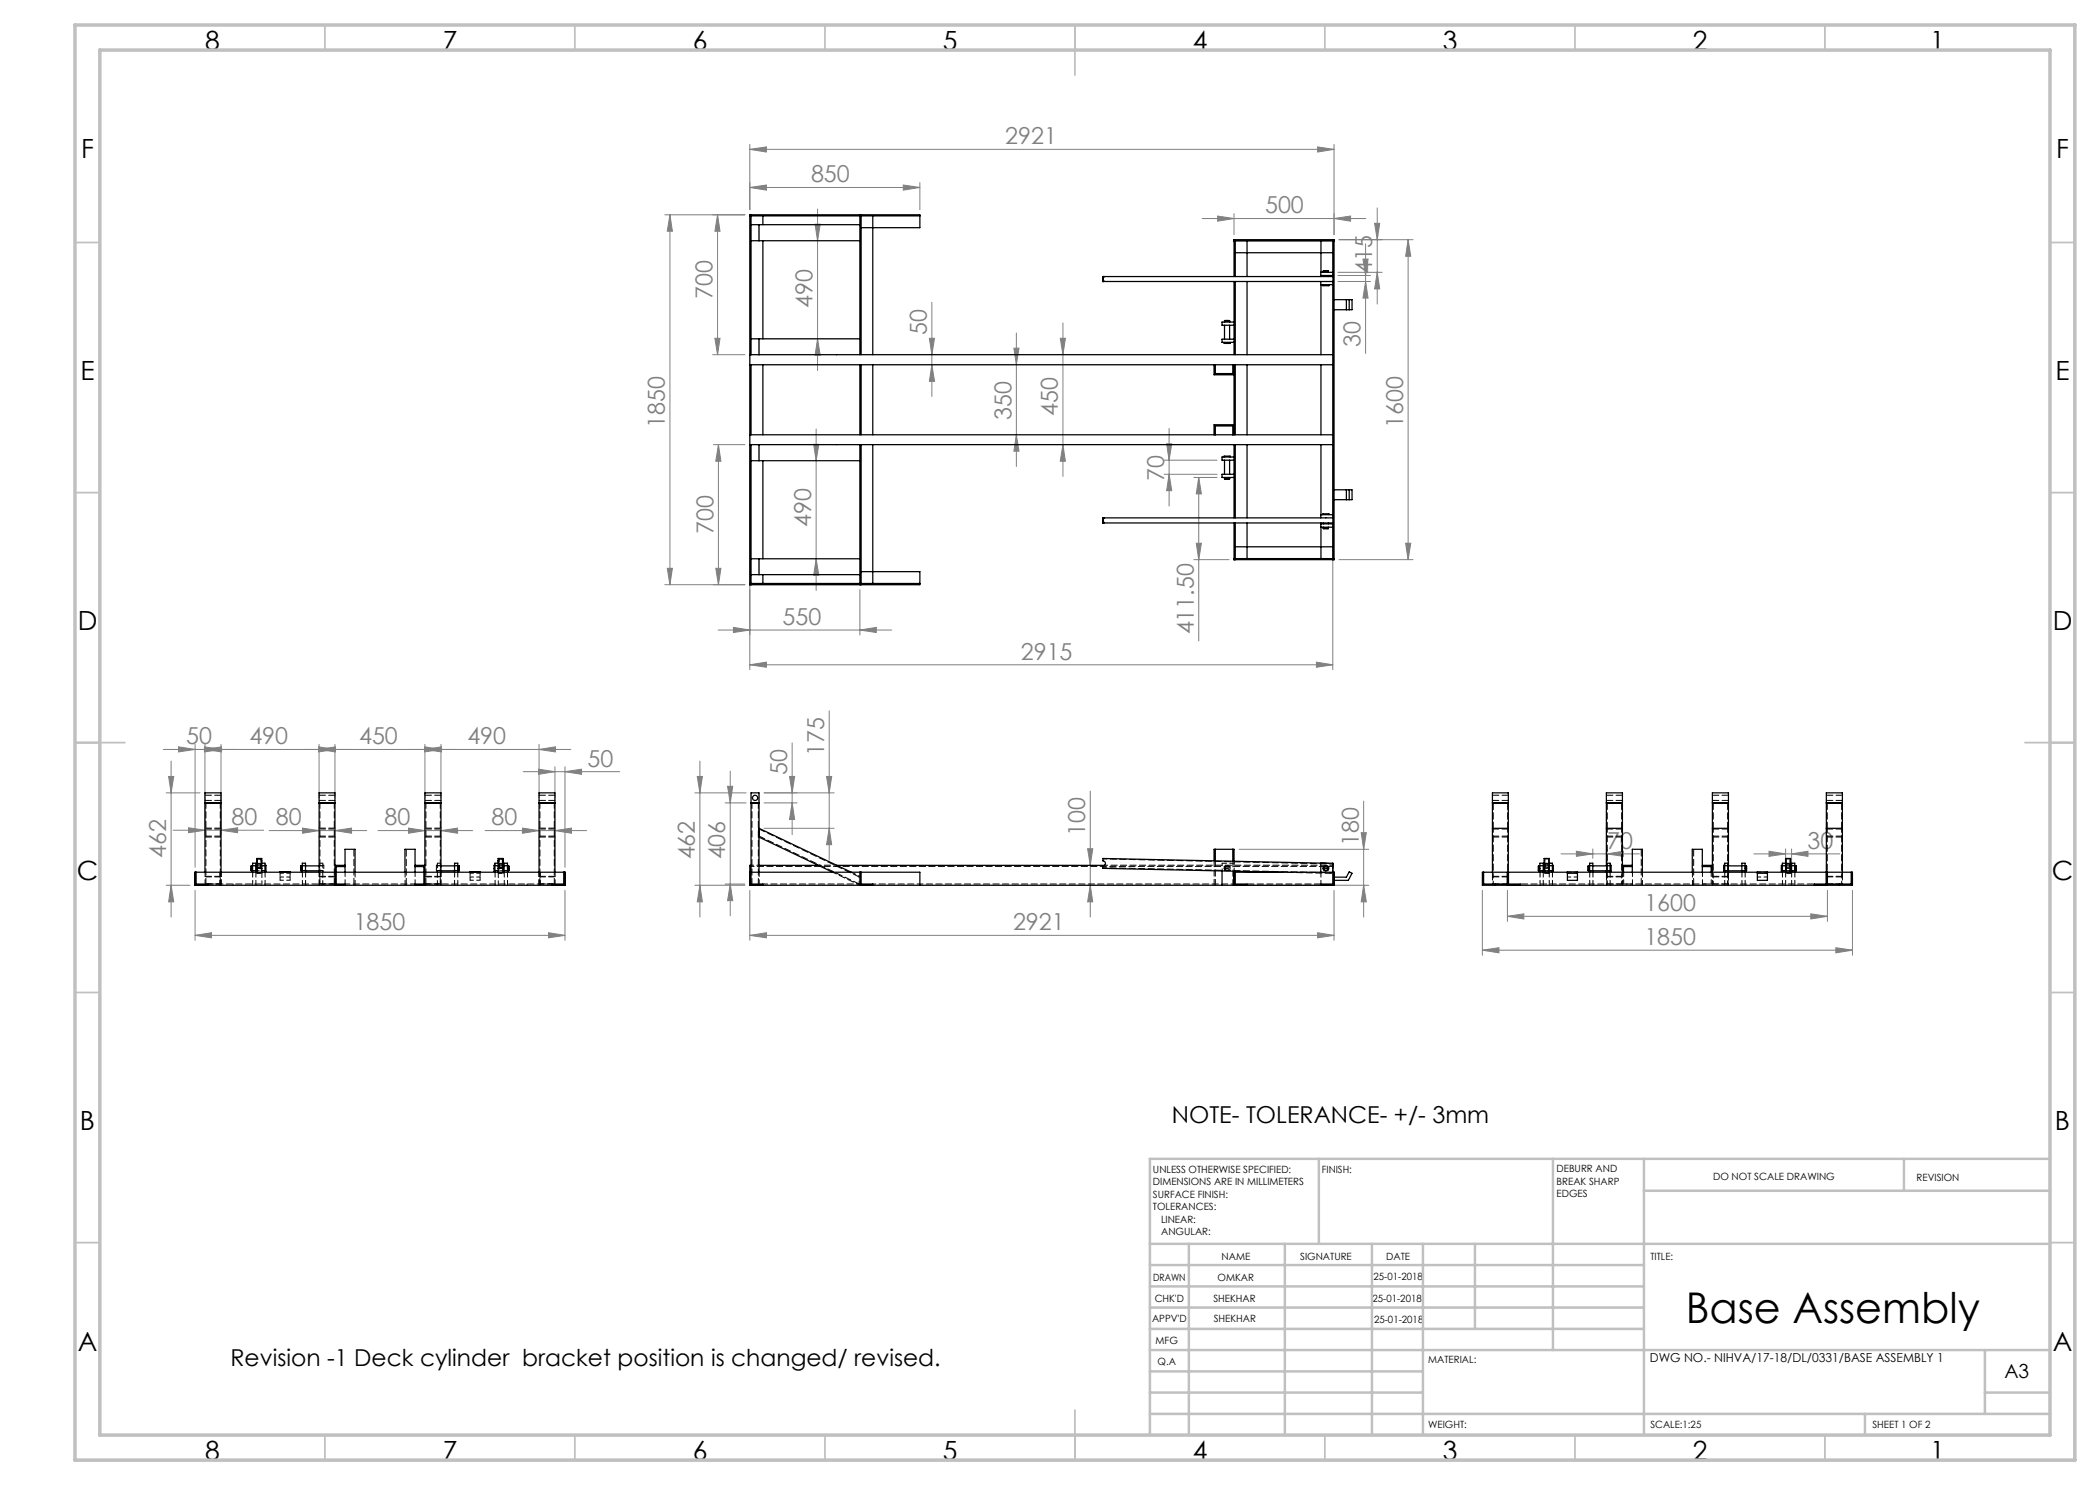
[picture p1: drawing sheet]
<svg xmlns="http://www.w3.org/2000/svg" width="420mm" height="297mm" viewBox="0 0 420 297" stroke-linecap="round" stroke-linejoin="round" font-family="sans-serif">
<g fill="none" stroke="#808080" stroke-width=".2">
<path d="M150 29.9l3.3-.5v1zM150 28.9v13M150 29.9h116.8M150 37.5l3.3-.5v1zM150 37.5h34M180.7 37l3.3 .5-3.3 .5zM184 36.5v5.4M263.5 29.4l3.3 .5-3.3 .5zM266.8 28.9v18.1M133 43h16M134 43l.5 3.2h-1zM134 43v73.9"/>
<path d="M143.5 43l.5 3.2h-1zM143.5 43v27.9M163 44.8h1l-.5 3.4zM163.5 41.8v32.3M240.5 43.7h32.7M243.5 43.2l3.3 .5-3.3 .5zM246.8 42.7v4.3M266.8 43.7l3.3-.5v1zM267.6 54.5h8.8M267.6 55.1h6.5M267.6 56.3h6.5M267.8 47.9h14.8"/>
<path d="M272.6 51.8h1l-.5 3.3zM273.1 56.3l.5 3.3h-1zM273.1 48.8v21.9M274.9 44.7h1l-.5 3.2zM275.4 41.6v19.2M275.4 54.5l.5 3.3h-1zM281.6 47.9v64M281.6 47.9l.6 3.4h-1.1zM142.5 70.9h6.5M143 67.7h1l-.5 3.2zM163.5 67.8l.5 3.2h-1zM185.9 67.7h1l-.5 3.2z"/>
<path d="M186.4 73l.5 3.3h-1zM186.4 60.5v18.8M202.8 69.6h1l-.5 3.4zM203.3 66.6v26.7M212.1 67.7h1l-.5 3.2zM212.6 64.6v30.7M142.7 88.9h6.3M143.7 88.9l.5 3.3h-1zM143.7 88.9v28M150 90v43.9M162.7 88.9h1.1l-.6 3.2zM163.2 85.8v32.3"/>
<path d="M203.3 87l.5 3.2h-1zM212.6 88.9l.5 3.3h-1zM232.8 92h10.6M232.8 94.9h10.6M233.3 88.8h1.1l-.6 3.2zM233.8 94.9l.6 3.2h-1.1zM233.8 85.7v15.5M238.8 95.5h4.6M239.7 95.5l.6 3.3h-1zM239.7 95.5v32.7M266.6 90v43.9M133 116.9h16"/>
<path d="M133.5 113.7h1l-.5 3.2zM143.2 113.7h1l-.5 3.2zM163.2 111.8l.6 3.2h-1.1zM172 117.9v9.1M238.8 111.9h7M239.3 108.7h1l-.6 3.2zM267.8 111.9h14.8M281.1 108.7h1.1l-.6 3.2zM143.6 126h34.7M146.7 125.5l3.3 .5-3.3 .5zM150 133l3.3-.6v1.1zM150 133h116.6"/>
<path d="M172 126l3.3-.5v1zM263.3 132.4l3.3 .6-3.3 .5zM32.7 149.9h81.5M33.2 158.6h6.8M33.7 155.3h1l-.5 3.3zM34.2 152.2v31.2M35.7 149.4l3.3 .5-3.3 .5zM39 148.9v24.6M40.9 149.4l3.3 .5-3.3 .5zM41 149.9l3.3-.5v1zM41 148.9v18.1M44.2 148.9v18.1"/>
<path d="M63.7 149.4l3.3 .5-3.3 .5zM63.8 149.9l3.3-.5v1zM63.8 148.9v10.7M67 148.9v10.7M84.9 149.4l3.3 .5-3.3 .5zM85 149.9l3.3-.5v1zM85 148.9v10.7M88.2 148.9v10.7M104.6 154.3h19.3M107.7 153.8l3.3 .5-3.3 .6zM107.8 149.9l3.3-.5v1zM107.8 148.9v10.7"/>
<path d="M111 153.3v6.3M113 154.3l3.3-.5v1.1zM113 153.3v20.2M139 158.6h10.2M139.5 155.3h1l-.5 3.3zM140 152.2v31.2M145.5 157.3h1l-.5 3.3zM146 154.2v29M152.8 158.6h14M157.9 155.3h1l-.5 3.3zM158.4 148.6v18.3M165.3 155.3h1l-.5 3.3z"/>
<path d="M165.8 142.2v29.8M218.1 158.2v25.2M33.2 177.1h4.8M34.2 177.1l.5 3.3h-1zM34.6 166h18.1M37.7 165.6l3.3 .4-3.3 .5zM39 178.1v10M44.2 166l3.3-.4v.9zM53.8 166.1h19.5M60.5 165.6l3.3 .5-3.3 .5zM67 166.1l3.3-.5v1zM75.6 166.1h18.9"/>
<path d="M81.7 165.6l3.3 .5-3.3 .5zM88.2 166.1l3.3-.5v1zM97 166.1h20.3M104.5 165.6l3.3 .5-3.3 .5zM111 166.1l3.3-.5v1zM113 178.1v10M139 177.1h10M140 177.1l.5 3.3h-1zM145 160.6h4.2M145 176.8h4M146 176.8l.5 3.3h-1zM150 178.1v10"/>
<path d="M152.8 165.7h14M152.8 160.6h6.6M158.4 160.6l.5 3.3h-1zM165.8 165.7l.5 3.2h-1zM217.5 169.8h1l-.4 3.3zM218.1 177.1l.4 3.3h-1zM247.8 177.1h26M247.8 169.9h26M266.8 178.1v10M272.2 166.5h1.1l-.6 3.4zM272.7 177.1l.6 3.3h-1.1zM272.7 160.2v23.2"/>
<path d="M296.5 178.1v13M301.5 178.1v6.2M312.2 170.8h15.7M315.3 170.2l3.3 .6-3.3 .5zM318.6 169.8v1.9M321.4 170.8l3.3-.6v1.1zM321.4 169.8v3.3M350.8 170.8h17.1M353.8 170.2l3.3 .6-3.3 .5zM357.1 169.8v3.3M358.3 170.8l3.3-.6v1.1zM358.3 169.8v3.3"/>
<path d="M365.5 178.1v6.2M370.5 178.1v13M39 187.1l3.3-.6v1.1zM39 187.1h74M109.7 186.5l3.3 .6-3.3 .5zM150 187.1l3.3-.6v1.1zM150 187.1h116.8M263.5 186.5l3.3 .6-3.3 .5zM296.5 190l3.3-.5v1.1zM296.5 190h74M301.5 183.3l3.3-.5v1zM301.5 183.3h64"/>
<path d="M362.2 182.8l3.3 .5-3.3 .5zM367.2 189.5l3.3 .5-3.3 .6z"/>
</g>
<g fill="none" stroke="#c0c0c0" stroke-width=".35">
<path d="M65 5v5M115 5v5M165 5v5M215 5v10M265 5v5M315 5v5M365 5v5M15 48.5h5M410 48.5h5M15 98.5h5M410 98.5h5M15 148.5h10"/>
<path d="M405 148.5h10M15 198.5h5M410 198.5h5M15 248.5h5M410 248.5h5M65 287v5M115 287v5M165 287v5M215 282v10M265 287v5M315 287v5M365 287v5"/>
</g>
<g fill="none" stroke="#c0c0c0" stroke-width=".5">
<path d="M263.8 231.8v17M310.6 231.8v38.2M328.8 231.8v55.2M328.8 238.2h81.2M380.8 231.8v6.4M410 231.8h-180v55.2M230 248.8h180M230 257.3h98.8M230 253h98.8M237.8 248.8v38.2M257 248.8v38.2M274.4 248.8v38.2"/>
<path d="M284.6 248.8v38.2M295 248.8v17M230 265.8h98.8M230 261.5h98.8M230 278.5h54.6M230 274.3h54.6M230 270h180M397 278.5h13M397 270v12.8M230 282.8h180M373 282.8v4.2"/>
</g>
<path d="M15 5h400v287h-400zM20 10h390v277h-390z" fill="none" stroke="#c0c0c0" stroke-width=".7"/>
<g fill="#808080">
<path d="M67 166.1l3.3-.5v1zM60.5 165.6l3.3 .5-3.3 .5zM111 166.1l3.3-.5v1zM104.5 165.6l3.3 .5-3.3 .5zM113 154.3l3.3-.5v1.1zM107.7 153.8l3.3 .5-3.3 .6z"/>
<path d="M301.5 183.3l3.3-.5v1zM362.2 182.8l3.3 .5-3.3 .5zM296.5 190l3.3-.5v1.1zM367.2 189.5l3.3 .5-3.3 .6z"/>
<path d="M37.7 165.6l3.3 .4-3.3 .5zM44.2 166l3.3-.4v.9z"/>
<path d="M263.3 132.4l3.3 .6-3.3 .5zM150 133l3.3-.6v1.1zM109.7 186.5l3.3 .6-3.3 .5zM39 187.1l3.3-.6v1.1z"/>
<path d="M150 37.5l3.3-.5v1zM180.7 37l3.3 .5-3.3 .5z"/>
<path d="M243.5 43.2l3.3 .5-3.3 .5zM266.8 43.7l3.3-.5v1z"/>
<path d="M353.8 170.2l3.3 .6-3.3 .5zM358.3 170.8l3.3-.6v1.1z"/>
<path d="M172 126l3.3-.5v1zM146.7 125.5l3.3 .5-3.3 .5zM263.5 29.4l3.3 .5-3.3 .5zM150 29.9l3.3-.5v1z"/>
<path d="M165.8 165.7l.5 3.2h-1zM165.3 155.3h1l-.5 3.3z"/>
<path d="M218.1 177.1l.4 3.3h-1zM217.5 169.8h1l-.4 3.3z"/>
<path d="M233.3 88.8h1.1l-.6 3.2zM233.8 94.9l.6 3.2h-1.1z"/>
<path d="M145.5 157.3h1l-.5 3.3zM146 176.8l.5 3.3h-1zM139.5 155.3h1l-.5 3.3zM140 177.1l.5 3.3h-1zM272.2 166.5h1.1l-.6 3.4zM272.7 177.1l.6 3.3h-1.1z"/>
<path d="M239.7 95.5l.6 3.3h-1zM239.3 108.7h1l-.6 3.2zM272.6 51.8h1l-.5 3.3zM273.1 56.3l.5 3.3h-1zM143.7 88.9l.5 3.3h-1zM143.2 113.7h1l-.5 3.2zM33.7 155.3h1l-.5 3.3zM34.2 177.1l.5 3.3h-1z"/>
<path d="M133.5 113.7h1l-.5 3.2zM134 43l.5 3.2h-1z"/>
<path d="M281.1 108.7h1.1l-.6 3.2zM281.6 47.9l.6 3.4h-1.1zM163.5 67.8l.5 3.2h-1zM163 44.8h1l-.5 3.4z"/>
<path d="M157.9 155.3h1l-.5 3.3zM158.4 160.6l.5 3.3h-1z"/>
<path d="M274.9 44.7h1l-.5 3.2zM275.4 54.5l.5 3.3h-1z"/>
<path d="M202.8 69.6h1l-.5 3.4zM203.3 87l.5 3.2h-1zM162.7 88.9h1.1l-.6 3.2zM163.2 111.8l.6 3.2h-1.1zM185.9 67.7h1l-.5 3.2zM186.4 73l.5 3.3h-1zM212.1 67.7h1l-.5 3.2zM212.6 88.9l.5 3.3h-1zM143.5 43l.5 3.2h-1zM143 67.7h1l-.5 3.2z"/>
<path d="M315.3 170.2l3.3 .6-3.3 .5zM321.4 170.8l3.3-.6v1.1z"/>
<path d="M63.7 149.4l3.3 .5-3.3 .5zM85 149.9l3.3-.5v1z"/>
<path d="M81.7 165.6l3.3 .5-3.3 .5zM88.2 166.1l3.3-.5v1zM84.9 149.4l3.3 .5-3.3 .5zM107.8 149.9l3.3-.5v1z"/>
<path d="M35.7 149.4l3.3 .5-3.3 .5zM41 149.9l3.3-.5v1zM40.9 149.4l3.3 .5-3.3 .5zM63.8 149.9l3.3-.5v1z"/>
<path d="M150 187.1l3.3-.6v1.1zM263.5 186.5l3.3 .6-3.3 .5z"/>
</g>
<g fill="none" stroke="#000" stroke-width=".25">
<path d="M150 43.2h34M150.2 48.2h21.8M150.2 44.9h21.8M150.2 43v27.9M151.8 44.9v3.3M152.6 43.2v1.7M152.6 48.2v19.6M172 43v27.9M172.2 45.5h11.8v-2.5h-34v73.9h34v-2.6h-11.8M172.2 43v27.9M174.6 43.2v27.7M220.6 56.2h.1"/>
<path d="M220.6 55.4h.1M220.6 55.3h.1M220.6 56.3h.1M220.6 55.3h46v1h-46M220.6 55.3v1M246.8 55.3v-7.4h20v64h-20v-7.3M246.8 56.3v14.6M246.8 48.2h20M247.1 50.5h19.5M247.1 47.9v7.4M247.1 56.3v14.6M249.4 48.2v7.1"/>
<path d="M249.4 56.3v14.6M264.2 56.3v.6h2.4M264.2 48.2v6.3M264.2 55.1v.2M264.2 56.9v14M264.6 56.9v.2h1.2v-.2M264.7 54.2v.2M264.7 54.2h1M264.7 54.4v.1M264.7 55.1v.2M265.7 54.2v.2M265.7 54.4v.1"/>
<path d="M265.7 55.1v.2M266.6 54.5h-2.4v.6h2.4M266.6 47.9v7.4M266.6 56.3v47.3M266.8 59.9h3.6v2h-3.6M269.3 59.9v2M269.8 59.9v2M150 73h116.6M150 70.9h116.6M150.2 67.8h21.8M150.2 73v14M151.8 67.8v3.1"/>
<path d="M152.6 73v14M172 73v14M172.2 73v14M174.6 73v14M242.8 73v2h4M243.1 73v1.7h3.5v-1.7M244.8 68.5v.2h1.2v-.2M244.9 64.2v.2M244.9 64.2h1M244.9 64.4h.1M244.9 65v2.8M245.9 64.2v.2"/>
<path d="M245.9 64.4h.1M245.9 65v2.8M246.8 73v14M246.8 67.8h-2.4v.7h2.4M246.8 64.4h-2.4v.6h2.4M247.1 73v14M249.4 73v14M264.2 73v14M150 87h116.6M150 88.9h116.6M150.2 92.1h21.8M150.2 88.9v28"/>
<path d="M151.8 88.9v3.2M152.6 92.1v19.7M172 88.9v28M172.2 88.9v28M174.6 88.9v27.8M243.1 87v-1.8h3.5v1.8M244.8 91.4v-.2h1.2v.2M244.9 95.5v.2M244.9 95.7h1M244.9 92v2.9M245.9 95.5v.2M245.9 92v2.9"/>
<path d="M246.8 88.9v14.7M246.8 84.9h-4v2.1M246.8 91.4h-2.4v.6h2.4M246.8 94.9h-2.4v.6h2.4M247.1 88.9v14.7M249.4 88.9v14.7M264.2 88.9v14M266.8 98h3.6v1.9h-3.6M269.3 98v1.9M269.8 98v1.9M150 116.7h34M150.2 114.9h21.8"/>
<path d="M150.2 111.8h21.8M151.8 111.8v3.1M152.6 114.9v1.8M220.6 104.5h.1M220.6 103.7h.1M220.6 104.6h.1M220.6 103.6h.1M220.6 103.6h46v1h-46M220.6 103.6v1M246.8 111.7h20M247.1 109.4h19.5M247.1 104.6v7.3"/>
<path d="M249.4 104.6v7.1M264.2 104.6v.2M264.2 105.4v6.3M264.6 102.9v-.1h1.2v.1M264.7 105.4v.3M264.7 105.7h1M264.7 105.7l.1 .1 .9-.1M264.7 104.6v.2M265.7 105.4v.3M265.7 104.6v.2M266.6 102.9h-2.4v.7M266.6 104.8h-2.4v.6h2.4"/>
<path d="M266.6 104.6v7.3M39 174.4h74v2.7h-74zM39.2 174.4v2.4h2.4v.3M41 174.4v-15.8h3.2v15.8M41 160.6h3.2M50.3 173.2v1M50.3 174.2h.2M50.3 173.2h.2M50.5 174.4v-1.8h.7v1.8M51.2 174.2h.2M51.2 173.2h1.2M51.4 172.2v2.2"/>
<path d="M51.4 173.7h1M51.4 172.2v-.5h1v.5M51.4 172.2h.1M51.5 172.2v1.4h.7v-1.4M51.5 172.2v-.4h.7v.4M51.5 172.8h.7M52.2 172.2h.2M52.4 172.2v1M52.4 172.6h.6v1.8M52.4 173.2v1.2M53 173.1h.2v1.2h-.2M56 174.4h2"/>
<path d="M60.2 173.2v1M60.2 174.2h.3M60.2 173.2h.3M60.5 174.4v-1.8h.6v1.8M61.1 174.2h2.7M61.1 173.2h2.7M63.8 174.4v-15.8h3.2v18.5M63.8 160.6h3.2M67 173.1h2M69 174.4v-4.5h2v4.5M69 173.3h-1.8v3.5h1.8v.3M81 174.4v-4.5h2v4.5"/>
<path d="M83 173.3h1.8v3.5h-1.8v.3M83 173.1h2M85 160.6h3.2M88.2 174.4v-15.8h-3.2v18.5M88.2 174.2h2.7M88.2 173.2h2.7M90.9 174.4v-1.8h.6v1.8M91.5 174.2h.3M91.5 173.2h.3M91.8 173.2v1M94 174.4h2M99 173.1h-.2v1.2h.2"/>
<path d="M99.6 172.2v1M99.6 172.6h-.6v1.8M99.6 173.2h1.2M99.6 173.7h1M99.6 172.2h.2M99.6 172.2v-.5h1v.5M99.6 173.2v1.2M99.8 172.2v1.4h.7v-1.4M99.8 172.2v-.4h.7v.4M99.8 172.8h.7M100.5 172.2h.1M100.6 172.2v2.2"/>
<path d="M100.6 174.2h.2M100.8 174.4v-1.8h.7v1.8M101.5 174.2h.2M101.5 173.2h.2M101.7 173.2v1M101.7 173.2h.1l-.1 1M107.8 174.4v-15.8h3.2v15.8M107.8 160.6h3.2M112.7 174.4v2.4h-2.3v.3M150 174.4h34v2.7M150.2 173.1h-.2v4h116.8v-2.7h-20M150.2 160.6h1.6"/>
<path d="M151.8 174.4v-15.8h-1.6v18.2h2.4v.3M151.8 165.7l18.5 8.7M151.8 167.4l14.7 7M151.8 173.1h11.8M167.3 173.1h53.6M172 174.4v2.7M172.2 174.4v2.4h2.4v.3M242.8 172.2v-2.3h4v2.4M243.1 169.9v2.3M244.4 174.2v2.9M246.6 169.9v2.4M246.8 174.3v2.8"/>
<path d="M247.1 174.4v2.4h2.3v.3M264.2 174.4v-1.8h2.4v4.2h-2.4v.3M265.2 172.6l-44.6-.9v.5a.49 .49 0 0 1 .5 .5 .49 .49 0 0 1-.5 .5v.5l35.5 .7M266.6 172.7v1M266.8 175.4h2.5l.5-1 .6 .3-.7 1.4h-2.9M296.7 174.4v2.4h4.8M298.5 174.4v-15.8h3.2v15.8M298.5 160.6h3.2M298.5 165.7h3.2M299.1 176.8v.3M301.5 174.4v2.7M301.7 174.4v2.4h2.4v.3"/>
<path d="M307.8 173.2v1M307.8 173.2h-.1l.1 1M307.8 174.2h1M307.8 173.2h.2M308 174.4v-1.8h.6v1.8M308.6 173.2h.2M308.8 172.7h1M308.8 174.4v-2.7h1v2.7M309 174.2h.7M309 173.2h.7M309 174.4v-1.6h.7v1.6M309.8 172.7h.1"/>
<path d="M309.8 172.6h.7v1.8M309.8 174.2h.7M310.5 173.1h.2v1.2h-.2M313.5 174.4h-17v2.7h74v-2.7h-17M313.5 174.4h2v1.7h-2zM313.5 174.7h2M315.5 174.4h36M317.7 173.2v1M317.7 174.2h4.3M317.7 173.2h.2M317.9 174.4v-1.8h.7v1.8M318.6 173.2h2.8"/>
<path d="M321.3 173.2v-14.6h3.2v15.8M321.3 160.6h3.2M321.3 165.7h3.2M321.3 174.2v.2M321.4 174.4v-1.8h.6v1.8M322 173.1h.2v1.2h-.2M324.5 173.1h2M326.5 174.4v-4.5h2v4.5M326.5 173.3h-1.8v1.1M338.5 174.4v-4.5h2v4.5M340.5 173.1h2M340.5 173.3h1.7v1.1"/>
<path d="M342.5 160.6h3.2M342.5 165.7h3.2M344.9 173.1h-.2v1.2h.2M344.9 174.4v-1.8h.7v1.8M344.9 174.2h4.3M345.6 173.2h2.8M345.7 173.2v-14.6h-3.2v15.8M345.7 174.2v.2M348.4 174.4v-1.8h.6v1.8M349 173.2h.2M349.2 173.2v1M351.5 174.4h2v1.7h-2z"/>
<path d="M351.5 174.7h2M356.5 173.1h-.2v1.2h.2M356.5 174.2h.6M357.1 172.7h.1M357.1 172.7h1M357.1 172.6h-.6v1.8M357.1 174.4v-2.7h1v2.7M357.2 174.2h.8M357.2 173.2h.8M357.2 174.4v-1.6h.8v1.6M358.1 174.2h1.1M358.1 173.2h.2"/>
<path d="M358.3 174.4v-1.8h.7v1.8M359 173.2h.2M359.2 173.2v1M365.3 160.6h3.2M365.3 165.7h3.2M365.5 174.4v2.7M367.9 176.8v.3M368.5 174.4v-15.8h-3.2l-.1 18.2h-2.3v.3M370.2 174.4v2.4h-4.7"/>
<circle cx="151" cy="159.6" r=".52"/>
<circle cx="50.4" cy="173.7" r=".08"/>
<circle cx="60.3" cy="173.7" r=".09"/>
<circle cx="91.7" cy="173.7" r=".09"/>
<circle cx="101.6" cy="173.7" r=".08"/>
<circle cx="265.2" cy="173.7" r=".5"/>
<circle cx="265.2" cy="173.6" r=".42"/>
<circle cx="307.9" cy="173.7" r=".08"/>
<circle cx="317.8" cy="173.7" r=".08"/>
<circle cx="349.1" cy="173.7" r=".08"/>
<circle cx="359.1" cy="173.7" r=".08"/>
</g>
<g fill="none" stroke="#000" stroke-width=".2" stroke-dasharray="1.3 .6" stroke-dashoffset=".7">
<path d="M167.3 173h-3.7M171.8 176.8v-1.4M184 176.8h-9.4M244.8 173.6a.6 .6 0 0 1 .9-.5 .6 .6 0 0 1 .1 1 .6 .6 0 0 1-1-.4v-.1M246.8 174.1v-1.5M264.6 173.6a.6 .6 0 0 1 .9-.5 .6 .6 0 0 1 0 1 .6 .6 0 0 1-.9-.4v-.1M265.2 172.6l1.4 .1M266.6 173h-45.7M298.6 176.8v-1.4M301.5 176.8v-1.4M321.4 176.8v-1.4M324.3 176.8v-1.4"/>
<path d="M342.6 176.8v-1.4M345.5 176.8v-1.4M365.4 176.8v-1.4M368.3 176.8v-1.4"/>
</g>
<g fill="none" stroke="#000" stroke-width=".2" stroke-dasharray="1.3 .6" stroke-dashoffset=".3">
<path d="M44 177v-2.6M44 174.4v2.6M44.2 176.8h-2.6M50.5 174.4v2.6M50.5 174.1h.7M51.2 174.4v2.6M51.2 173.1h-.7M52.4 174.1h.6M53 174.4v2.6M53 173.1h-.6M56 175.4v.6M58 175.4v.6"/>
<path d="M60.5 174.4v2.6M60.5 174.1h.6M61.1 174.4v2.6M61.1 173.1h-.6M63.9 172.6v4.4M63.9 174.1h.7M64.6 172.6v4.4M64.6 172.6h-.7M64.6 173.1h-.7M71 177v-2.6M81 174.4v2.6M83 176.8h-14"/>
<path d="M87.5 172.6v4.4M87.5 174.1h.6M88.1 172.6h-.6M88.1 172.6v4.4M88.1 173.1h-.6M90.9 174.4v2.6M90.9 174.1h.7M91.6 174.4v2.6M91.6 173.1h-.7M94 175.4v.6M96 175.4v.6M99 174.4v2.6"/>
<path d="M99 174.1h.7M99.7 173.1h-.7M100.9 174.4v2.6M100.9 174.1h.6M101.5 174.4v2.6M101.5 173.1h-.6M108 174.4v2.6M110.4 176.8h-2.6M172.2 176.8h-19.6M245 173.6a.42 .42 0 0 0 .6 .4 .42 .42 0 0 0 .1-.7 .42 .42 0 0 0-.7 .3M264.2 174.4v2.6M308 177v-2.6"/>
<path d="M308 174.1h.6M308.6 177v-2.6M308.6 173.1h-.6M309.8 177v-2.6M309.8 174.1h.7M310.5 177v-2.6M310.5 173.1h-.7M317.9 177v-2.6M317.9 174.1h.7M318.6 177v-2.6M318.6 173.1h-.7M321.4 177v-2.6"/>
<path d="M321.4 174.1h.6M322 177v-2.6M322 173.1h-.6M324.5 174.4v2.6M328.5 174.4v2.6M338.5 177v-2.6M342.5 177v-2.6M344.9 177v-2.6M344.9 174.1h.7M345.6 177v-2.6M345.6 173.1h-.7M348.4 177v-2.6"/>
<path d="M348.4 174.1h.6M349 177v-2.6M349 173.1h-.6M356.5 177v-2.6M356.5 174.1h.6M357.1 177v-2.6M357.1 173.1h-.6M358.3 177v-2.6M358.3 174.1h.7M359 177v-2.6M359 173.1h-.7"/>
</g>
<g fill="none" stroke="#000" stroke-width=".2" stroke-dasharray="1.3 .6">
<path d="M44.2 159h-3.2M67 159h-3.2M88.2 159h-3.2M111 159h-3.2M301.7 159h-3.2M324.5 159h-3.2M345.7 159h-3.2M368.5 159h-3.2M39.3 176.8h-.3M41 176.8v.2M41 160.1h3.2M44.2 167.4h-3.2"/>
<path d="M44.2 165.6h-3.2M44.2 176.8v.2M44.2 175.3h-3.2M46.6 176.8v.2M51.4 174.4v.3M51.4 173.2h.1M51.4 174.1h.1M51.5 173.1h-.1M52.3 173.2h.1M52.3 174.1h.1M52.4 174.4v.2M52.4 173.1h-.1"/>
<path d="M63.8 176.8v.2M63.8 160.1h3.2M64.6 174.2h.2M64.8 173h-.2M67 167.4h-3.2M67 165.6h-3.2M67 175.3h-3.2M67 176.8h-3.2M85 160.1h3.2M87.3 173.6v-.6M87.3 174.2v-.6M87.3 174.2h.2"/>
<path d="M87.5 173h-.2M88.2 165.6h-3.2M88.2 167.4h-3.2M88.2 176.8v.2M88.2 175.3h-3.2M88.2 176.8h-3.2M99.7 174.4v.2M99.7 173.2h.1M99.7 174.1h.1M99.8 173.1h-.1M100.5 173.2h.2M100.5 174.1h.2"/>
<path d="M100.7 174.4v.3M100.7 173.1h-.2M105.4 177v-.2M107.8 176.8v.2M107.8 160.1h3.2M111 165.6h-3.2M111 167.4h-3.2M111 176.8v.2M111 175.3h-3.2M113 176.8h-.2M150.2 176.8h-.2M151.8 167.2l20 9.6"/>
<path d="M171.8 175.4l-20-9.6M244.9 173.6a.5 .5 0 0 1 .8-.4 .5 .5 0 0 1 0 .8 .5 .5 0 0 1-.8-.3v-.1M246.8 172.2v.4M246.8 174.2v-.1M247.1 176.8h-.3M266.6 177v-.2M266.8 176.8h-.2M296.5 176.8h.2M298.5 175.3h3.2M298.5 167.4h3.2M298.5 160.1h3.2M298.6 176.8h.1"/>
<path d="M301.5 176.8h.2M301.5 176.8h.1M308.8 174.7v-.3M308.8 173.2h.2M308.8 174.1h.2M309 174.6v-.2M309 172.2h-.2M309 173.1h-.2M309.7 174.4v.2M309.7 173.2h.1M309.7 174.1h.1M309.8 172.2h-.1"/>
<path d="M309.8 173.1h-.1M321.3 175.3h3.2M321.3 167.4h3.2M321.3 160.1h3.2M321.4 176.8h.1M324.3 176.8h.1M326.5 177v-.2M340.5 176.8v.2M342.5 175.3h3.2M342.5 167.4h3.2M342.5 160.1h3.2M342.6 176.8h.1"/>
<path d="M345.5 176.8h.1M357.1 173.2h.1M357.1 174.1h.1M357.2 174.6v-.2M357.2 172.2h-.1M357.2 173.1h-.1M358 174.4v.2M358 173.2h.1M358 174.1h.1M358.1 174.4v.3M358.1 172.2h-.1M358.1 173.1h-.1"/>
<path d="M365.2 176.8h.3M365.3 175.3h3.2M365.3 167.4h3.2M365.3 160.1h3.2M365.4 176.8h.1M368.3 176.8h.1M370.2 176.8h.3"/>
</g>
<g fill="none" stroke="#000" stroke-width=".2" stroke-dasharray="1.3 .6" stroke-dashoffset=".6">
<path d="M58 176h-2M58 175.4h-2M58 174.6h-2M64.8 173v1.2M96 176h-2M96 175.4h-2M96 174.6h-2M246.8 176.8h-62.8M256.1 174.4l10.5 .3v-1M298.6 175.4v-9.6M301.5 175.4v-9.6M313.5 175.4h2"/>
<path d="M313.5 174.4h2M321.4 175.4v-9.6M324.3 175.4v-9.6M342.6 175.4v-9.6M345.5 175.4v-9.6M351.5 175.4h2M351.5 174.4h2M365.4 175.4v-9.6M368.3 175.4v-9.6"/>
</g>
<g fill="none" stroke="#000" stroke-width=".2" stroke-dasharray="1.3 .6" stroke-dashoffset=".5">
<path d="M51.4 174.7h1M51.5 173.5v1.1M52.3 173.5v1.1M52.4 172.7h-1M56 174.4v1M58 174.4v1M94 174.4v1M96 174.4v1M99.7 174.7h1M99.8 173.5v1.1M100.5 173.5v1.1M100.7 172.7h-1"/>
<path d="M166.6 174.4l5.4 2.6M220.6 173.5l46 1.1M220.6 171.8l46 1M244.9 173.7h1M245.9 173.6h-1M264.7 173.7h1M265.7 173.6h-1M309 171.8v1M309.7 171.8v1M309.8 174.7h-1M309.8 173.7h-1M321.3 174.1v-1"/>
<path d="M345.7 174.1v-1M357.2 171.8v1M358 171.8v1M358.1 174.7h-1M358.1 173.7h-1"/>
</g>
<g fill="none" stroke="#000" stroke-width=".2" stroke-dasharray="1.3 .6" stroke-dashoffset=".1">
<path d="M41.2 176.8v-16.2M44.1 165.8h-2.9M44.1 167.2h-2.9M44.1 175.4h-2.9M44.1 176.8h-2.9M44.1 176.8v-16.2M64 176.8v-16.2M66.9 165.8h-2.9M66.9 175.4h-2.9M66.9 167.2h-2.9M66.9 176.8h-2.9M66.9 176.8v-16.2"/>
<path d="M85.2 176.8v-16.2M88.1 167.2h-2.9M88.1 165.8h-2.9M88.1 175.4h-2.9M88.1 176.8h-2.9M88.1 176.8v-16.2M108 176.8v-16.2M110.9 167.2h-2.9M110.9 165.8h-2.9M110.9 175.4h-2.9M110.9 176.8h-2.9M110.9 176.8v-16.2"/>
<path d="M150.4 176.8v-16.2M151.7 176.8v-16.2M242.8 172.1v4.9M243.1 172.2v4.8M246.6 172.2v4.8M298.6 176.8h2.9M298.6 167.2h2.9M298.6 175.4h2.9M298.6 165.8h2.9M321.4 175.4h2.9M321.4 167.2h2.9M321.4 176.8h2.9"/>
<path d="M321.4 165.8h2.9M342.6 176.8h2.9M342.6 167.2h2.9M342.6 175.4h2.9M342.6 165.8h2.9M365.4 176.8h2.9M365.4 167.2h2.9M365.4 175.4h2.9M365.4 165.8h2.9"/>
</g>
<path d="M51.4 174.1h1.6M99 174.1h1.7M151.8 173h-1.6M244.4 172.6v1.6" fill="none" stroke="#000" stroke-width=".2" stroke-dasharray="1.3 .6" stroke-dashoffset=".8"/>
<g fill="none" stroke="#000" stroke-width=".2" stroke-dasharray="1.3 .6" stroke-dashoffset=".4">
<path d="M41 176.8v-2.4M44.2 176.8v-2.4M44.3 174.4v2.4M51.5 174.6h.8M52.4 174.6v2.4M53 173.1h-.7M63.8 176.8v-2.4M63.8 174.1h.8M64.6 173.1h-.8M69 176.8v-2.4M83 174.4v2.4M87.5 174.1h.7"/>
<path d="M88.2 176.8v-2.4M88.2 173.1h-.7M99.7 174.6v2.4M99.8 174.6h.7M99.8 173.1h-.8M107.8 176.8v-2.4M111 176.8v-2.4M151.8 176.8v-2.4M246.8 172.6h-2.4M266.6 173.3h-116.6M298.5 175.3v-.9M301.7 175.3v-.9"/>
<path d="M309 171.8h.7M309.7 174.6h-.7M309.7 173.5h-.7M309.7 174.1h.8M310.5 173.1h-.8M321.3 175.3v-.9M324.7 176.8v-2.4M326.5 174.4v2.4M340.5 176.8v-2.4M342.2 174.4v2.4M345.7 175.3v-.9M356.5 174.1h.7"/>
<path d="M357.2 171.8h.8M357.2 173.1h-.7M358 174.6h-.8M358 173.5h-.8M365.3 175.3v-.9M368.5 175.3v-.9"/>
</g>
<path d="M172 175.3l-1.7-.9" fill="none" stroke="#000" stroke-width=".2" stroke-dasharray="1.3 .6" stroke-dashoffset="1"/>
<g fill="none" stroke="#000" stroke-width=".2" stroke-dasharray="1.3 .6" stroke-dashoffset="-.1">
<path d="M70.8 177v-7.2M81.3 169.8v7.2M264.2 176.8h-14.8M298.6 165.8v-5.2M301.5 165.8v-5.2M321.4 165.8v-5.2M324.3 165.8v-5.2M328.2 169.8v7.2M338.7 177v-7.2M342.6 165.8v-5.2M345.5 165.8v-5.2M365.4 165.8v-5.2"/>
<path d="M368.3 165.8v-5.2"/>
</g>
<path d="M67.3 176.8h-25.7M110.4 176.8h-25.6" fill="none" stroke="#000" stroke-width=".2" stroke-dasharray="1.3 .6" stroke-dashoffset=".2"/>
<path d="M298.5 177v-1.7M301.7 177v-1.7M321.3 177v-1.7M326.5 176.8h-1.8M342.2 176.8h-1.7M345.7 177v-1.7M365.3 177v-1.7M368.5 177v-1.7" fill="none" stroke="#000" stroke-width=".2" stroke-dasharray="1.3 .6" stroke-dashoffset=".9"/>
<path d="M304.1 176.8h58.8" fill="none" stroke="#000" stroke-width=".2" stroke-dasharray="1.3 .6" stroke-dashoffset="-.2"/>
<text font-size="8.5" x="337.1" y="264.5">Base Assembly</text>
<g font-size="5.3">
<text x="41" y="9.9">8</text>
<text x="88.5" y="9.9">7</text>
<text x="138.5" y="9.9">6</text>
<text x="188.5" y="9.9">5</text>
<text x="238.5" y="9.9">4</text>
<text x="288.5" y="9.9">3</text>
<text x="338.5" y="9.9">2</text>
<text x="386" y="9.9">1</text>
<text x="16.2" y="31.7">F</text>
<text x="411.2" y="31.7">F</text>
<text x="16.1" y="75.9">E</text>
<text x="411.1" y="75.9">E</text>
<text x="15.5" y="125.9">D</text>
<text x="410.5" y="125.9">D</text>
<text x="15.4" y="175.9">C</text>
<text x="410.4" y="175.9">C</text>
<text x="16" y="225.9">B</text>
<text x="411" y="225.9">B</text>
<text x="15.5" y="270.2">A</text>
<text x="410.5" y="270.2">A</text>
<text x="41" y="291.9">8</text>
<text x="88.5" y="291.9">7</text>
<text x="138.5" y="291.9">6</text>
<text x="188.5" y="291.9">5</text>
<text x="238.5" y="291.9">4</text>
<text x="288.5" y="291.9">3</text>
<text x="338.5" y="291.9">2</text>
<text x="386" y="291.9">1</text>
</g>
<g font-size="4.7" fill="#808080">
<text x="201" y="28.9">2921</text>
<text x="162.2" y="36.5">850</text>
<text x="253" y="42.7">500</text>
<text x="142.5" y="59.8" transform="rotate(-90 142.5 59.8)">700</text>
<text x="274.4" y="54.8" transform="rotate(-90 274.4 54.8)">415</text>
<text x="162.5" y="61.7" transform="rotate(-90 162.5 61.7)">490</text>
<text x="185.4" y="66.9" transform="rotate(-90 185.4 66.9)">50</text>
<text x="272.1" y="69.4" transform="rotate(-90 272.1 69.4)">30</text>
<text x="202.3" y="84" transform="rotate(-90 202.3 84)">350</text>
<text x="211.6" y="83.2" transform="rotate(-90 211.6 83.2)">450</text>
<text x="133" y="85.5" transform="rotate(-90 133 85.5)">1850</text>
<text x="280.6" y="85.5" transform="rotate(-90 280.6 85.5)">1600</text>
<text x="232.8" y="96.2" transform="rotate(-90 232.8 96.2)">70</text>
<text x="142.7" y="106.8" transform="rotate(-90 142.7 106.8)">700</text>
<text x="162.2" y="105.3" transform="rotate(-90 162.2 105.3)">490</text>
<text x="156.5" y="125">550</text>
<text x="204.2" y="131.9">2915</text>
<text x="238.8" y="126.9" transform="rotate(-90 238.8 126.9)">411.50</text>
<text x="37.2" y="148.9">50</text>
<text x="49.9" y="148.9">490</text>
<text x="71.8" y="148.9">450</text>
<text x="93.5" y="148.9">490</text>
<text x="117.5" y="153.3">50</text>
<text x="157.4" y="155" transform="rotate(-90 157.4 155)">50</text>
<text x="164.8" y="151.2" transform="rotate(-90 164.8 151.2)">175</text>
<text x="46.3" y="165">80</text>
<text x="55.2" y="165.1">80</text>
<text x="76.9" y="165.1">80</text>
<text x="98.3" y="165.1">80</text>
<text x="217" y="167.3" transform="rotate(-90 217 167.3)">100</text>
<text x="33.2" y="171.5" transform="rotate(-90 33.2 171.5)">462</text>
<text x="139" y="171.9" transform="rotate(-90 139 171.9)">462</text>
<text x="145" y="171.9" transform="rotate(-90 145 171.9)">406</text>
<text x="271.7" y="169.3" transform="rotate(-90 271.7 169.3)">180</text>
<text x="321.4" y="169.7">70</text>
<text x="361.5" y="169.7">30</text>
<text x="328.9" y="182.2">1600</text>
<text x="70.7" y="186">1850</text>
<text x="202.6" y="186">2921</text>
<text x="328.9" y="189">1850</text>
</g>
<g font-size="4.7">
<text x="234.4" y="224.7">NOTE- TOLERANCE- +/- 3mm</text>
<text x="46.1" y="273.3">Revision -1 Deck cylinder bracket position is changed/ revised.</text>
</g>
<text font-size="3.9" x="400.9" y="275.5">A3</text>
<text font-size="2.5" x="330" y="272.4">DWG NO.- NIHVA/17-18/DL/0331/BASE ASSEMBLY 1</text>
<g font-size="2">
<text x="230.6" y="234.6">UNLESS OTHERWISE SPECIFIED:</text>
<text x="230.6" y="237.1">DIMENSIONS ARE IN MILLIMETERS</text>
<text x="230.6" y="239.6">SURFACE FINISH:</text>
<text x="264.4" y="234.6">FINISH:</text>
<text x="311.3" y="234.5">DEBURR AND</text>
<text x="311.3" y="237">BREAK SHARP</text>
<text x="311.3" y="239.5">EDGES</text>
<text x="342.6" y="236">DO NOT SCALE DRAWING</text>
<text x="383.3" y="236.2">REVISION</text>
<text x="230.6" y="242.1">TOLERANCES:</text>
<text x="232.2" y="244.6">LINEAR:</text>
<text x="232.2" y="247.1">ANGULAR:</text>
<text x="244.3" y="252">NAME</text>
<text x="260" y="251.9">SIGNATURE</text>
<text x="277.2" y="251.9">DATE</text>
<text x="330.1" y="251.9">TITLE:</text>
<text x="230.6" y="256.1">DRAWN</text>
<text x="243.5" y="256.1">OMKAR</text>
<text x="274.7" y="255.9">25-01-2018</text>
<text x="230.9" y="260.3">CHK'D</text>
<text x="242.7" y="260.3">SHEKHAR</text>
<text x="274.5" y="260.3">25-01-2018</text>
<text x="230.4" y="264.4">APPV'D</text>
<text x="231.1" y="268.8">MFG</text>
<text x="242.8" y="264.4">SHEKHAR</text>
<text x="274.8" y="264.6">25-01-2018</text>
<text x="231.5" y="273">Q.A</text>
<text x="285.6" y="272.5">MATERIAL:</text>
<text x="285.6" y="285.5">WEIGHT:</text>
<text x="330.1" y="285.6">SCALE:1:25</text>
<text x="374.5" y="285.6">SHEET 1 OF 2</text>
</g>
</svg>
